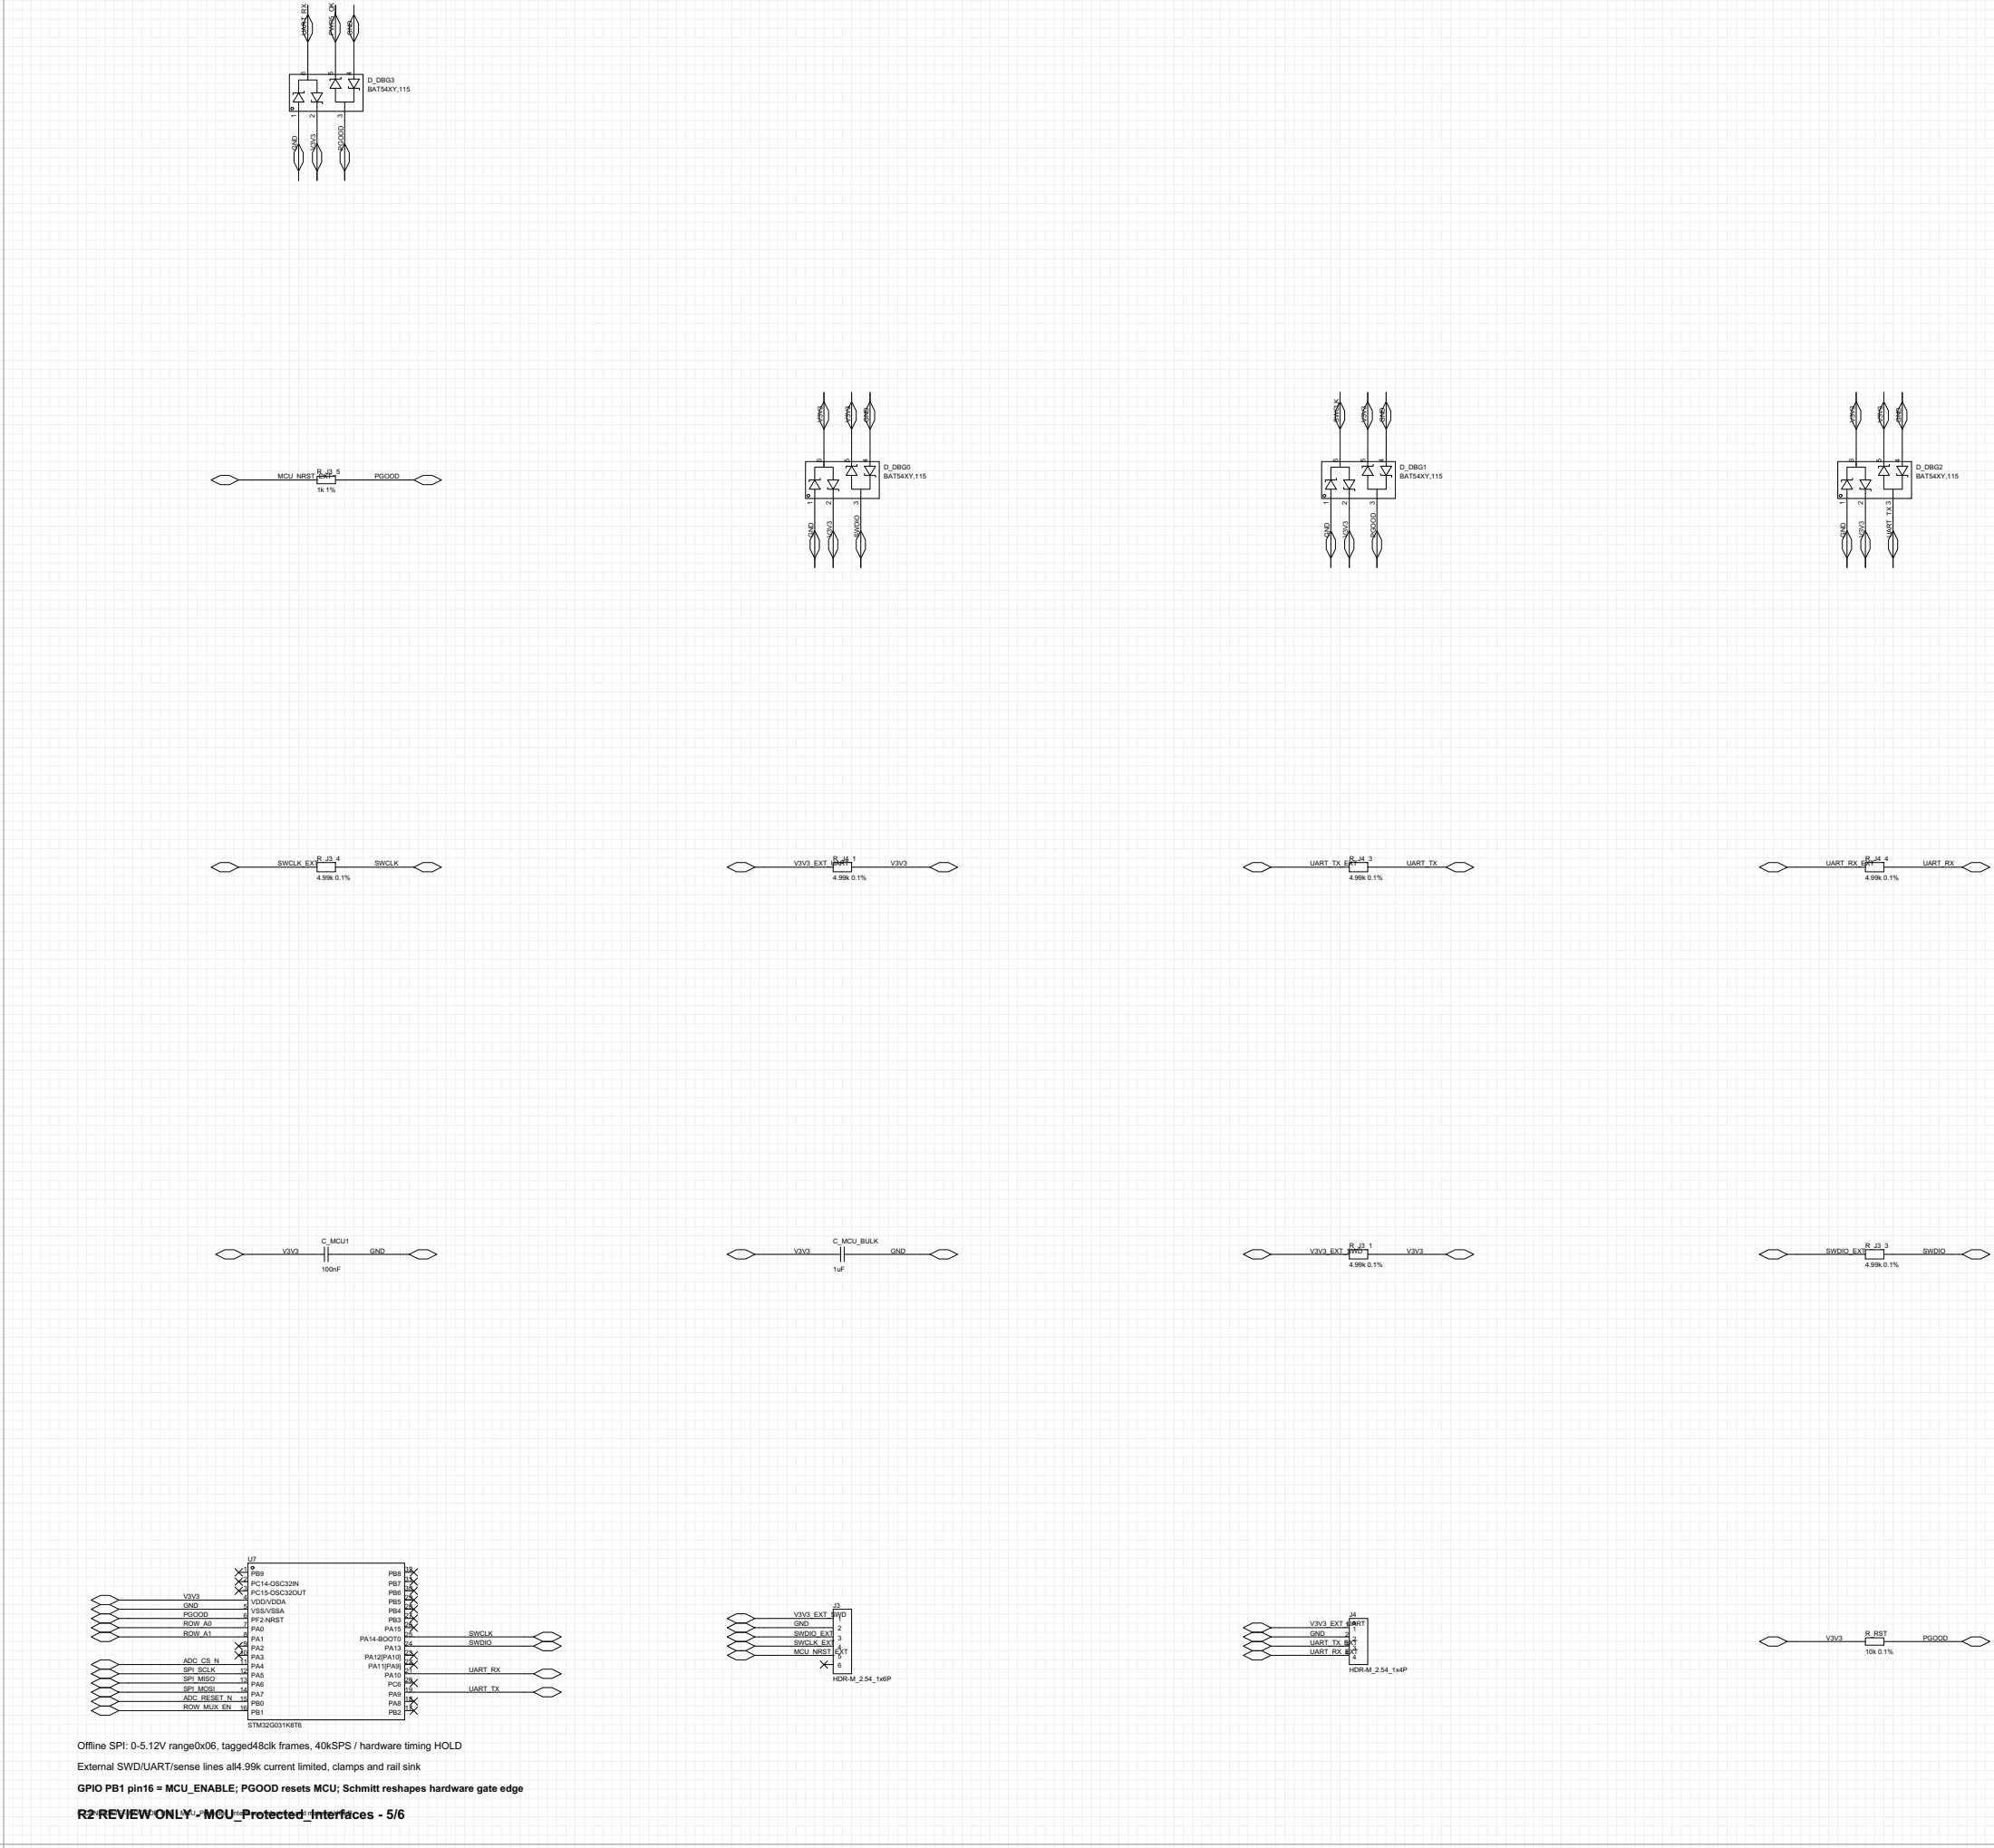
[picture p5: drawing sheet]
<svg xmlns="http://www.w3.org/2000/svg" width="550mm" height="509mm" viewBox="0 0 550 509" stroke-linecap="round" stroke-linejoin="round" font-family="sans-serif">
<g fill="none" stroke="#f0f0eb" stroke-width=".25">
<path d="M0 .2h549.5M0 2.7h549.5M0 5.3h549.5M0 7.8h549.5M0 10.3h549.5M0 12.9h549.5M0 15.4h549.5M0 18h549.5M1 0v509.2M3.6 0v509.2M6.1 0v509.2M8.6 0v509.2"/>
<path d="M11.2 0v509.2M13.7 0v509.2M16.3 0v509.2M18.8 0v509.2M21.3 0v509.2M23.9 0v509.2M26.4 0v509.2M29 0v509.2M31.5 0v509.2M34 0v509.2M36.6 0v509.2M39.1 0v509.2"/>
<path d="M41.7 0v509.2M44.2 0v509.2M46.7 0v509.2M49.3 0v509.2M51.8 0v509.2M54.4 0v509.2M56.9 0v509.2M59.4 0v509.2M62 0v509.2M64.5 0v509.2M67.1 0v509.2M69.6 0v509.2"/>
<path d="M72.1 0v509.2M74.7 0v509.2M77.2 0v509.2M79.8 0v509.2M82.3 0v509.2M84.8 0v509.2M87.4 0v509.2M89.9 0v509.2M92.5 0v509.2M95 0v509.2M97.5 0v509.2M100.1 0v509.2"/>
<path d="M102.6 0v509.2M105.2 0v509.2M107.7 0v509.2M110.2 0v509.2M112.8 0v509.2M115.3 0v509.2M117.9 0v509.2M120.4 0v509.2M122.9 0v509.2M125.5 0v509.2M128 0v509.2M130.6 0v509.2"/>
<path d="M133.1 0v509.2M135.6 0v509.2M138.2 0v509.2M140.7 0v509.2M143.3 0v509.2M145.8 0v509.2M148.3 0v509.2M150.9 0v509.2M153.4 0v509.2M156 0v509.2M158.5 0v509.2M161 0v509.2"/>
<path d="M163.6 0v509.2M166.1 0v509.2M168.7 0v509.2M171.2 0v509.2M173.7 0v509.2M176.3 0v509.2M178.8 0v509.2M181.4 0v509.2M183.9 0v509.2M186.4 0v509.2M189 0v509.2M191.5 0v509.2"/>
<path d="M194.1 0v509.2M196.6 0v509.2M199.1 0v509.2M201.7 0v509.2M204.2 0v509.2M206.8 0v509.2M209.3 0v509.2M211.8 0v509.2M214.4 0v509.2M216.9 0v509.2M219.5 0v509.2M222 0v509.2"/>
<path d="M224.5 0v509.2M227.1 0v509.2M229.6 0v509.2M232.2 0v509.2M234.7 0v509.2M237.2 0v509.2M239.8 0v509.2M242.3 0v509.2M244.9 0v509.2M247.4 0v509.2M249.9 0v509.2M252.5 0v509.2"/>
<path d="M255 0v509.2M257.6 0v509.2M260.1 0v509.2M262.6 0v509.2M265.2 0v509.2M267.7 0v509.2M270.3 0v509.2M272.8 0v509.2M275.3 0v509.2M277.9 0v509.2M280.4 0v509.2M283 0v509.2"/>
<path d="M285.5 0v509.2M288 0v509.2M290.6 0v509.2M293.1 0v509.2M295.7 0v509.2M298.2 0v509.2M300.7 0v509.2M303.3 0v509.2M305.8 0v509.2M308.4 0v509.2M310.9 0v509.2M313.4 0v509.2"/>
<path d="M316 0v509.2M318.5 0v509.2M321.1 0v509.2M323.6 0v509.2M326.1 0v509.2M328.7 0v509.2M331.2 0v509.2M333.8 0v509.2M336.3 0v509.2M338.8 0v509.2M341.4 0v509.2M343.9 0v509.2"/>
<path d="M346.5 0v509.2M349 0v509.2M351.5 0v509.2M354.1 0v509.2M356.6 0v509.2M359.2 0v509.2M361.7 0v509.2M364.2 0v509.2M366.8 0v509.2M369.3 0v509.2M371.9 0v509.2M374.4 0v509.2"/>
<path d="M376.9 0v509.2M379.5 0v509.2M382 0v509.2M384.6 0v509.2M387.1 0v509.2M389.6 0v509.2M392.2 0v509.2M394.7 0v509.2M397.3 0v509.2M399.8 0v509.2M402.3 0v509.2M404.9 0v509.2"/>
<path d="M407.4 0v509.2M410 0v509.2M412.5 0v509.2M415 0v509.2M417.6 0v509.2M420.1 0v509.2M422.7 0v509.2M425.2 0v509.2M427.7 0v509.2M430.3 0v509.2M432.8 0v509.2M435.4 0v509.2"/>
<path d="M437.9 0v509.2M440.4 0v509.2M443 0v509.2M445.5 0v509.2M448.1 0v509.2M450.6 0v509.2M453.1 0v509.2M455.7 0v509.2M458.2 0v509.2M460.8 0v509.2M463.3 0v509.2M465.8 0v509.2"/>
<path d="M468.4 0v509.2M470.9 0v509.2M473.5 0v509.2M476 0v509.2M478.5 0v509.2M481.1 0v509.2M483.6 0v509.2M486.2 0v509.2M488.7 0v509.2M491.2 0v509.2M493.8 0v509.2M496.3 0v509.2"/>
<path d="M498.9 0v509.2M501.4 0v509.2M503.9 0v509.2M506.5 0v509.2M509 0v509.2M511.6 0v509.2M514.1 0v509.2M516.6 0v509.2M519.2 0v509.2M521.7 0v509.2M524.3 0v509.2M526.8 0v509.2"/>
<path d="M529.3 0v509.2M531.9 0v509.2M534.4 0v509.2M537 0v509.2M539.5 0v509.2M542 0v509.2M544.6 0v509.2M547.1 0v509.2M0 20.5h549.5M0 23h549.5M0 25.6h549.5M0 28.1h549.5"/>
<path d="M0 30.7h549.5M0 33.2h549.5M0 35.7h549.5M0 38.3h549.5M0 40.8h549.5M0 43.4h549.5M0 45.9h549.5M0 48.4h549.5M0 51h549.5M0 53.5h549.5M0 56.1h549.5M0 58.6h549.5"/>
<path d="M0 61.1h549.5M0 63.7h549.5M0 66.2h549.5M0 68.8h549.5M0 71.3h549.5M0 73.8h549.5M0 76.4h549.5M0 78.9h549.5M0 81.5h549.5M0 84h549.5M0 86.5h549.5M0 89.1h549.5"/>
<path d="M0 91.6h549.5M0 94.2h549.5M0 96.7h549.5M0 99.2h549.5M0 101.8h549.5M0 104.3h549.5M0 106.9h549.5M0 109.4h549.5M0 111.9h549.5M0 114.5h549.5M0 117h549.5M0 119.6h549.5"/>
<path d="M0 122.1h549.5M0 124.6h549.5M0 127.2h549.5M0 129.7h549.5M0 132.3h549.5M0 134.8h549.5M0 137.3h549.5M0 139.9h549.5M0 142.4h549.5M0 145h549.5M0 147.5h549.5M0 150h549.5"/>
<path d="M0 152.6h549.5M0 155.1h549.5M0 157.7h549.5M0 160.2h549.5M0 162.7h549.5M0 165.3h549.5M0 167.8h549.5M0 170.4h549.5M0 172.9h549.5M0 175.4h549.5M0 178h549.5M0 180.5h549.5"/>
<path d="M0 183.1h549.5M0 185.6h549.5M0 188.1h549.5M0 190.7h549.5M0 193.2h549.5M0 195.8h549.5M0 198.3h549.5M0 200.8h549.5M0 203.4h549.5M0 205.9h549.5M0 208.5h549.5M0 211h549.5"/>
<path d="M0 213.5h549.5M0 216.1h549.5M0 218.6h549.5M0 221.2h549.5M0 223.7h549.5M0 226.2h549.5M0 228.8h549.5M0 231.3h549.5M0 233.9h549.5M0 236.4h549.5M0 238.9h549.5M0 241.5h549.5"/>
<path d="M0 244h549.5M0 246.6h549.5M0 249.1h549.5M0 251.6h549.5M0 254.2h549.5M0 256.7h549.5M0 259.3h549.5M0 261.8h549.5M0 264.3h549.5M0 266.9h549.5M0 269.4h549.5M0 272h549.5"/>
<path d="M0 274.5h549.5M0 277h549.5M0 279.6h549.5M0 282.1h549.5M0 284.7h549.5M0 287.2h549.5M0 289.7h549.5M0 292.3h549.5M0 294.8h549.5M0 297.4h549.5M0 299.9h549.5M0 302.4h549.5"/>
<path d="M0 305h549.5M0 307.5h549.5M0 310.1h549.5M0 312.6h549.5M0 315.1h549.5M0 317.7h549.5M0 320.2h549.5M0 322.8h549.5M0 325.3h549.5M0 327.8h549.5M0 330.4h549.5M0 332.9h549.5"/>
<path d="M0 335.5h549.5M0 338h549.5M0 340.5h549.5M0 343.1h549.5M0 345.6h549.5M0 348.2h549.5M0 350.7h549.5M0 353.2h549.5M0 355.8h549.5M0 358.3h549.5M0 360.9h549.5M0 363.4h549.5"/>
<path d="M0 365.9h549.5M0 368.5h549.5M0 371h549.5M0 373.6h549.5M0 376.1h549.5M0 378.6h549.5M0 381.2h549.5M0 383.7h549.5M0 386.3h549.5M0 388.8h549.5M0 391.3h549.5M0 393.9h549.5"/>
<path d="M0 396.4h549.5M0 399h549.5M0 401.5h549.5M0 404h549.5M0 406.6h549.5M0 409.1h549.5M0 411.7h549.5M0 414.2h549.5M0 416.7h549.5M0 419.3h549.5M0 421.8h549.5M0 424.4h549.5"/>
<path d="M0 426.9h549.5M0 429.4h549.5M0 432h549.5M0 434.5h549.5M0 437.1h549.5M0 439.6h549.5M0 442.1h549.5M0 444.7h549.5M0 447.2h549.5M0 449.8h549.5M0 452.3h549.5M0 454.8h549.5"/>
<path d="M0 457.4h549.5M0 459.9h549.5M0 462.5h549.5M0 465h549.5M0 467.5h549.5M0 470.1h549.5M0 472.6h549.5M0 475.2h549.5M0 477.7h549.5M0 480.2h549.5M0 482.8h549.5M0 485.3h549.5"/>
<path d="M0 487.9h549.5M0 490.4h549.5M0 492.9h549.5M0 495.5h549.5M0 498h549.5M0 500.6h549.5M0 503.1h549.5M0 505.6h549.5M0 508.2h549.5"/>
</g>
<path d="M1 0v509.2M0 508.2h549.5" fill="none" stroke="#999" stroke-width=".25"/>
<g fill="none" stroke="#000" stroke-width=".25">
<path d="M84.8 4l1.3 2.5v2.6l-1.3 2.5-1.2-2.5v-2.6zM84.8 1.5v20.5M92.5 4l1.2 2.5v2.6l-1.2 2.5-1.3-2.5v-2.6zM92.5 1.5v20.3M97.5 4l1.3 2.5v2.6l-1.3 2.5-1.2-2.5v-2.6zM97.5 1.5v20.3M79.8 20.5h20.3v10.2h-20.3zM82.3 25.6l1.5 2.5h-3zM82.3 25.6v-3.6h5.1v3.6M82.3 39.6l1.3 2.5v2.5l-1.3 2.6-1.3-2.6v-2.5zM82.3 28.1v21.6M83.8 25.1v.5h-3v.5"/>
<path d="M85.9 25.6h3l-1.5 2.5zM85.9 27.6v.5h3v.5M87.4 39.6l1.2 2.5v2.5l-1.2 2.6-1.3-2.6v-2.5zM87.4 28.1v21.6M92.5 21.8l1.5 2.5h-3.1zM92.5 24.3v3.8h5v-3.8M94 21.3v.5h-3.1v.5M95 39.6l1.3 2.5v2.5l-1.3 2.6-1.3-2.6v-2.5zM95 28.1v21.6M96 21.8h3.1l-1.6 2.5zM96 23.8v.5h3.1v.5M227.1 110.7l1.2 2.5v2.6l-1.2 2.5-1.3-2.5v-2.6z"/>
<path d="M227.1 108.1v20.6M234.7 110.7l1.3 2.5v2.6l-1.3 2.5-1.3-2.5v-2.6zM234.7 108.1v20.4M239.8 110.7l1.2 2.5v2.6l-1.2 2.5-1.3-2.5v-2.6zM239.8 108.1v20.4M369.3 110.7l1.3 2.5v2.6l-1.3 2.5-1.3-2.5v-2.6zM369.3 108.1v20.6M376.9 110.7l1.3 2.5v2.6l-1.3 2.5-1.2-2.5v-2.6zM376.9 108.1v20.4M382 110.7l1.3 2.5v2.6l-1.3 2.5-1.3-2.5v-2.6zM382 108.1v20.4M511.6 110.7l1.2 2.5v2.6l-1.2 2.5-1.3-2.5v-2.6z"/>
<path d="M511.6 108.1v20.6M519.2 110.7l1.2 2.5v2.6l-1.2 2.5-1.3-2.5v-2.6zM519.2 108.1v20.4M524.3 110.7l1.2 2.5v2.6l-1.2 2.5-1.3-2.5v-2.6zM524.3 108.1v20.4M58.2 132.3l2.5-1.3h2.5l2.6 1.3-2.6 1.2h-2.5zM65.8 132.3h21.6M87.4 131.3h5.1v2h-5.1zM92.5 132.3h21.5M114 132.3l2.6-1.3h2.5l2.6 1.3-2.6 1.2h-2.5zM222 127.2h20.3v10.1h-20.3zM224.5 132.3l1.6 2.5h-3.1z"/>
<path d="M224.5 132.3v-3.6h5.1v3.6M224.5 134.8v21.6M226.1 131.8v.5h-3.1v.5M228.1 132.3h3l-1.5 2.5zM228.1 134.3v.5h3v.5M229.6 134.8v21.6M234.7 128.5l1.5 2.5h-3zM234.7 131v3.8h5.1v-3.8M236.2 127.9v.6h-3v.5M237.2 134.8v21.6M238.3 128.5h3l-1.5 2.5zM238.3 130.5v.5h3v.5"/>
<path d="M364.2 127.2h20.4v10.1h-20.4zM366.8 132.3l1.5 2.5h-3zM366.8 132.3v-3.6h5.1v3.6M366.8 134.8v21.6M368.3 131.8v.5h-3v.5M370.3 132.3h3.1l-1.5 2.5zM370.3 134.3v.5h3.1v.5M371.9 134.8v21.6M376.9 128.5l1.6 2.5h-3.1zM376.9 131v3.8h5.1v-3.8M378.5 127.9v.6h-3.1v.5M379.5 134.8v21.6"/>
<path d="M380.5 128.5h3l-1.5 2.5zM380.5 130.5v.5h3v.5M506.5 127.2h20.3v10.1h-20.3zM509 132.3l1.5 2.5h-3zM509 132.3v-3.6h5.1v3.6M509 134.8v21.6M510.5 131.8v.5h-3v.5M512.6 132.3h3l-1.5 2.5zM512.6 134.3v.5h3v.5M514.1 134.8v21.6M519.2 128.5l1.5 2.5h-3zM519.2 131v3.8h5.1v-3.8"/>
<path d="M520.7 127.9v.6h-3v.5M521.7 134.8v21.6M522.7 128.5h3.1l-1.5 2.5zM522.7 130.5v.5h3.1v.5M224.5 146.2l1.3 2.6v2.5l-1.3 2.6-1.2-2.6v-2.5zM229.6 146.2l1.3 2.6v2.5l-1.3 2.6-1.3-2.6v-2.5zM237.2 146.2l1.3 2.6v2.5l-1.3 2.6-1.2-2.6v-2.5zM366.8 146.2l1.2 2.6v2.5l-1.2 2.6-1.3-2.6v-2.5zM371.9 146.2l1.2 2.6v2.5l-1.2 2.6-1.3-2.6v-2.5zM379.5 146.2l1.2 2.6v2.5l-1.2 2.6-1.3-2.6v-2.5zM509 146.2l1.3 2.6v2.5l-1.3 2.6-1.3-2.6v-2.5zM514.1 146.2l1.3 2.6v2.5l-1.3 2.6-1.3-2.6v-2.5z"/>
<path d="M521.7 146.2l1.3 2.6v2.5l-1.3 2.6-1.3-2.6v-2.5zM58.2 238.9l2.5-1.2h2.5l2.6 1.2-2.6 1.3h-2.5zM65.8 238.9h21.6M87.4 237.7h5.1v2.5h-5.1zM92.5 238.9h21.5M114 238.9l2.6-1.2h2.5l2.6 1.2-2.6 1.3h-2.5zM200.4 238.9l2.5-1.2h2.6l2.5 1.2-2.5 1.3h-2.6zM208 238.9h21.6M229.6 237.7h5.1v2.5h-5.1zM234.7 238.9h21.6M256.3 238.9l2.5-1.2h2.6l2.5 1.2-2.5 1.3h-2.6zM342.6 238.9l2.6-1.2h2.5l2.6 1.2-2.6 1.3h-2.5z"/>
<path d="M350.3 238.9h21.6M371.9 237.7h5v2.5h-5zM376.9 238.9h21.6M398.5 238.9l2.6-1.2h2.5l2.5 1.2-2.5 1.3h-2.5zM484.9 238.9l2.5-1.2h2.6l2.5 1.2-2.5 1.3h-2.6zM492.5 238.9h21.6M514.1 237.7h5.1v2.5h-5.1zM519.2 238.9h21.6M540.8 238.9l2.5-1.2h2.5l2.6 1.2-2.6 1.3h-2.5zM59.4 345.6l2.6-1.2h2.5l2.6 1.2-2.6 1.3h-2.5zM67.1 345.6h22.3M89.4 343.6v4.1"/>
<path d="M90.4 343.6v4.1M90.4 345.6h22.4M112.8 345.6l2.5-1.2h2.6l2.5 1.2-2.5 1.3h-2.6zM200.4 345.6l2.5-1.2h2.6l2.5 1.2-2.5 1.3h-2.6zM208 345.6h23.6M231.6 343.6v4.1M232.7 345.6h23.6M232.7 343.6v4.1M256.3 345.6l2.5-1.2h2.6l2.5 1.2-2.5 1.3h-2.6zM342.6 345.6l2.6-1.2h2.5l2.6 1.2-2.6 1.3h-2.5zM350.3 345.6h21.6M371.9 344.4h5v2.5h-5z"/>
<path d="M376.9 345.6h21.6M398.5 345.6l2.6-1.2h2.5l2.5 1.2-2.5 1.3h-2.5zM484.9 345.6l2.5-1.2h2.6l2.5 1.2-2.5 1.3h-2.6zM492.5 345.6h21.6M514.1 344.4h5.1v2.5h-5.1zM519.2 345.6h21.6M540.8 345.6l2.5-1.2h2.5l2.6 1.2-2.6 1.3h-2.5zM64.8 432.2l2 2.1M64.8 434.8l2 2M64.8 437.3l2 2.1M65.8 433.3h2.5M65.8 435.8h2.5"/>
<path d="M65.8 438.3h2.5M66.8 432.2l-2 2.1M66.8 434.8l-2 2M66.8 437.3l-2 2.1M68.3 430.7h43.2v43.2h-43.2zM111.5 433.3h2.5M111.5 435.8h2.5M111.5 438.3h2.5M113 439.9l2.1 2M113 437.3l2.1 2.1M113 434.8l2.1 2M113 432.2l2.1 2.1"/>
<path d="M115.1 439.9l-2.1 2M115.1 437.3l-2.1 2.1M115.1 434.8l-2.1 2M115.1 432.2l-2.1 2.1M25.1 440.9l2.6-1.3h2.5l2.6 1.3-2.6 1.2h-2.5zM25.1 443.4l2.6-1.3h2.5l2.6 1.3-2.6 1.3h-2.5zM25.1 446l2.6-1.3h2.5l2.6 1.3-2.6 1.2h-2.5zM25.1 448.5l2.6-1.3h2.5l2.6 1.3-2.6 1.3h-2.5zM25.1 451l2.6-1.2h2.5l2.6 1.2-2.6 1.3h-2.5zM25.1 458.7l2.6-1.3h2.5l2.6 1.3-2.6 1.2h-2.5zM32.8 440.9h35.5M32.8 443.4h35.5"/>
<path d="M32.8 446h35.5M32.8 448.5h35.5M32.8 451h35.5M32.8 458.7h35.5M64.8 452.6l2 2M64.8 455.1l2 2M65.8 453.6h2.5M65.8 456.1h2.5M66.8 452.6l-2 2M66.8 455.1l-2 2M111.5 440.9h2.5M111.5 443.4h2.5"/>
<path d="M111.5 446h2.5M111.5 448.5h2.5M111.5 451h35.6M111.5 453.6h35.6M111.5 456.1h2.5M111.5 458.7h2.5M113 457.6l2.1 2.1M113 455.1l2.1 2M113 447.5l2.1 2M113 444.9l2.1 2.1M113 442.4l2.1 2M115.1 457.6l-2.1 2.1"/>
<path d="M115.1 455.1l-2.1 2M115.1 447.5l-2.1 2M115.1 444.9l-2.1 2.1M115.1 442.4l-2.1 2M147.1 453.6l2.5-1.3h2.5l2.6 1.3-2.6 1.2h-2.5zM147.1 451l2.5-1.2h2.5l2.6 1.2-2.6 1.3h-2.5zM200.4 446l2.5-1.3h2.6l2.5 1.3-2.5 1.2h-2.6zM200.4 448.5l2.5-1.3h2.6l2.5 1.3-2.5 1.3h-2.6zM200.4 451l2.5-1.2h2.6l2.5 1.2-2.5 1.3h-2.6zM200.4 453.6l2.5-1.3h2.6l2.5 1.3-2.5 1.2h-2.6zM200.4 456.1l2.5-1.3h2.6l2.5 1.3-2.5 1.3h-2.6zM208 446h21.6"/>
<path d="M208 448.5h21.6M208 451h21.6M208 453.6h21.6M208 456.1h21.6M226.1 457.6l2 2.1M227.1 458.7h2.5M228.1 457.6l-2 2.1M229.6 443.4h5.1v17.8h-5.1zM342.6 448.5l2.6-1.3h2.5l2.6 1.3-2.6 1.3h-2.5zM342.6 451l2.6-1.2h2.5l2.6 1.2-2.6 1.3h-2.5zM342.6 453.6l2.6-1.3h2.5l2.6 1.3-2.6 1.2h-2.5zM342.6 456.1l2.6-1.3h2.5l2.6 1.3-2.6 1.3h-2.5z"/>
<path d="M350.3 448.5h21.6M350.3 451h21.6M350.3 453.6h21.6M350.3 456.1h21.6M371.9 446h5v12.7h-5zM484.9 452.3l2.5-1.3h2.6l2.5 1.3-2.5 1.3h-2.6zM492.5 452.3h21.6M514.1 451.3h5.1v2h-5.1zM519.2 452.3h21.6M540.8 452.3l2.5-1.3h2.5l2.6 1.3-2.6 1.3h-2.5zM25.1 461.2l2.6-1.3h2.5l2.6 1.3-2.6 1.3h-2.5zM25.1 463.7l2.6-1.2h2.5l2.6 1.2-2.6 1.3h-2.5z"/>
<path d="M25.1 466.3l2.6-1.3h2.5l2.6 1.3-2.6 1.2h-2.5zM25.1 468.8l2.6-1.3h2.5l2.6 1.3-2.6 1.3h-2.5zM25.1 471.4l2.6-1.3h2.5l2.6 1.3-2.6 1.2h-2.5zM32.8 461.2h35.5M32.8 463.7h35.5M32.8 466.3h35.5M32.8 468.8h35.5M32.8 471.4h35.5M111.5 461.2h35.6M111.5 463.7h2.5M111.5 466.3h35.6M111.5 468.8h2.5"/>
<path d="M111.5 471.4h2.5M113 470.3l2.1 2.1M113 467.8l2.1 2M113 462.7l2.1 2.1M115.1 470.3l-2.1 2.1M115.1 467.8l-2.1 2M115.1 462.7l-2.1 2.1M147.1 466.3l2.5-1.3h2.5l2.6 1.3-2.6 1.2h-2.5zM147.1 461.2l2.5-1.3h2.5l2.6 1.3-2.6 1.3h-2.5z"/>
<circle cx="80.5" cy="29.9" r=".38"/>
<circle cx="222.8" cy="136.6" r=".38"/>
<circle cx="365" cy="136.6" r=".38"/>
<circle cx="507.2" cy="136.6" r=".38"/>
<circle cx="69.6" cy="432" r=".38"/>
<circle cx="373.1" cy="447.2" r=".38"/>
</g>
<text font-size="3.7" x="21.3" y="501.1">R2 REVIEW ONLY - MCU_Protected_Interfaces - 5/6</text>
<g font-size="2.8">
<text x="21.3" y="482">Offline SPI: 0-5.12V range0x06, tagged48clk frames, 40kSPS / hardware timing HOLD</text>
<text x="21.3" y="487.8">External SWD/UART/sense lines all4.99k current limited, clamps and rail sink</text>
<text x="21.3" y="493.7">GPIO PB1 pin16 = MCU_ENABLE; PGOOD resets MCU; Schmitt reshapes hardware gate edge</text>
</g>
<g font-size="1.8">
<text x="84.5" y="9.7" transform="rotate(-90 84.5 9.7)">UART_RX</text>
<text x="92.1" y="9.7" transform="rotate(-90 92.1 9.7)">PWR5_OK</text>
<text x="97.2" y="9.7" transform="rotate(-90 97.2 9.7)">GND</text>
<text x="84.2" y="20.7" transform="rotate(-90 84.2 20.7)">6</text>
<text x="91.8" y="20.7" transform="rotate(-90 91.8 20.7)">5</text>
<text x="96.9" y="20.7" transform="rotate(-90 96.9 20.7)">4</text>
<text x="101.3" y="22.7">D_DBG3</text>
<text x="101.3" y="25.2">BAT54XY,115</text>
<text x="81.7" y="32.4" transform="rotate(-90 81.7 32.4)">1</text>
<text x="86.8" y="32.4" transform="rotate(-90 86.8 32.4)">2</text>
<text x="94.4" y="32.4" transform="rotate(-90 94.4 32.4)">3</text>
<text x="81.9" y="41.5" transform="rotate(-90 81.9 41.5)">GND</text>
<text x="87" y="41.5" transform="rotate(-90 87 41.5)">V3V3</text>
<text x="94.6" y="41.5" transform="rotate(-90 94.6 41.5)">PGOOD</text>
<text x="226.7" y="116.4" transform="rotate(-90 226.7 116.4)">V3V3</text>
<text x="234.3" y="116.4" transform="rotate(-90 234.3 116.4)">V3V3</text>
<text x="239.4" y="116.4" transform="rotate(-90 239.4 116.4)">GND</text>
<text x="368.9" y="116.4" transform="rotate(-90 368.9 116.4)">SWCLK</text>
<text x="376.6" y="116.4" transform="rotate(-90 376.6 116.4)">V3V3</text>
<text x="381.6" y="116.4" transform="rotate(-90 381.6 116.4)">GND</text>
<text x="511.2" y="116.4" transform="rotate(-90 511.2 116.4)">V3V3</text>
<text x="518.8" y="116.4" transform="rotate(-90 518.8 116.4)">V3V3</text>
<text x="523.9" y="116.4" transform="rotate(-90 523.9 116.4)">GND</text>
<text x="76.6" y="131.9">MCU_NRST_EXT</text>
<text x="87.4" y="130.6">R_J3_5</text>
<text x="103.3" y="131.9">PGOOD</text>
<text x="226.5" y="127.4" transform="rotate(-90 226.5 127.4)">6</text>
<text x="234.1" y="127.4" transform="rotate(-90 234.1 127.4)">5</text>
<text x="239.2" y="127.4" transform="rotate(-90 239.2 127.4)">4</text>
<text x="243.6" y="129.4">D_DBG0</text>
<text x="243.6" y="131.9">BAT54XY,115</text>
<text x="368.7" y="127.4" transform="rotate(-90 368.7 127.4)">6</text>
<text x="376.3" y="127.4" transform="rotate(-90 376.3 127.4)">5</text>
<text x="381.4" y="127.4" transform="rotate(-90 381.4 127.4)">4</text>
<text x="385.8" y="129.4">D_DBG1</text>
<text x="385.8" y="131.9">BAT54XY,115</text>
<text x="510.9" y="127.4" transform="rotate(-90 510.9 127.4)">6</text>
<text x="518.6" y="127.4" transform="rotate(-90 518.6 127.4)">5</text>
<text x="523.6" y="127.4" transform="rotate(-90 523.6 127.4)">4</text>
<text x="528.1" y="129.4">D_DBG2</text>
<text x="528.1" y="131.9">BAT54XY,115</text>
<text x="87.4" y="135.7">1k 1%</text>
<text x="223.9" y="139.1" transform="rotate(-90 223.9 139.1)">1</text>
<text x="229" y="139.1" transform="rotate(-90 229 139.1)">2</text>
<text x="236.6" y="139.1" transform="rotate(-90 236.6 139.1)">3</text>
<text x="366.2" y="139.1" transform="rotate(-90 366.2 139.1)">1</text>
<text x="371.2" y="139.1" transform="rotate(-90 371.2 139.1)">2</text>
<text x="378.9" y="139.1" transform="rotate(-90 378.9 139.1)">3</text>
<text x="508.4" y="139.1" transform="rotate(-90 508.4 139.1)">1</text>
<text x="513.5" y="139.1" transform="rotate(-90 513.5 139.1)">2</text>
<text x="521.1" y="139.1" transform="rotate(-90 521.1 139.1)">3</text>
<text x="224.2" y="148.1" transform="rotate(-90 224.2 148.1)">GND</text>
<text x="229.2" y="148.1" transform="rotate(-90 229.2 148.1)">V3V3</text>
<text x="236.9" y="148.1" transform="rotate(-90 236.9 148.1)">SWDIO</text>
<text x="366.4" y="148.1" transform="rotate(-90 366.4 148.1)">GND</text>
<text x="371.5" y="148.1" transform="rotate(-90 371.5 148.1)">V3V3</text>
<text x="379.1" y="148.1" transform="rotate(-90 379.1 148.1)">PGOOD</text>
<text x="508.6" y="148.1" transform="rotate(-90 508.6 148.1)">GND</text>
<text x="513.7" y="148.1" transform="rotate(-90 513.7 148.1)">V3V3</text>
<text x="521.3" y="148.1" transform="rotate(-90 521.3 148.1)">UART_TX</text>
<text x="76.6" y="238.6">SWCLK_EXT</text>
<text x="87.4" y="237.3">R_J3_4</text>
<text x="103.3" y="238.6">SWCLK</text>
<text x="218.8" y="238.6">V3V3_EXT_UART</text>
<text x="229.6" y="237.3">R_J4_1</text>
<text x="245.5" y="238.6">V3V3</text>
<text x="361.1" y="238.6">UART_TX_EXT</text>
<text x="371.9" y="237.3">R_J4_3</text>
<text x="387.7" y="238.6">UART_TX</text>
<text x="503.3" y="238.6">UART_RX_EXT</text>
<text x="514.1" y="237.3">R_J4_4</text>
<text x="530" y="238.6">UART_RX</text>
<text x="87.4" y="242.4">4.99k 0.1%</text>
<text x="229.6" y="242.4">4.99k 0.1%</text>
<text x="371.9" y="242.4">4.99k 0.1%</text>
<text x="514.1" y="242.4">4.99k 0.1%</text>
<text x="77.9" y="345.3">V3V3</text>
<text x="88.6" y="342.7">C_MCU1</text>
<text x="102" y="345.3">GND</text>
<text x="218.8" y="345.3">V3V3</text>
<text x="229.6" y="342.7">C_MCU_BULK</text>
<text x="245.5" y="345.3">GND</text>
<text x="361.1" y="345.3">V3V3_EXT_SWD</text>
<text x="371.9" y="344">R_J3_1</text>
<text x="387.7" y="345.3">V3V3</text>
<text x="503.3" y="345.3">SWDIO_EXT</text>
<text x="514.1" y="344">R_J3_3</text>
<text x="530" y="345.3">SWDIO</text>
<text x="88.6" y="350.3">100nF</text>
<text x="229.6" y="350.3">1uF</text>
<text x="371.9" y="349.1">4.99k 0.1%</text>
<text x="514.1" y="349.1">4.99k 0.1%</text>
<text x="68.3" y="430.3">U7</text>
<text x="67.2" y="433.1">1</text>
<text x="67.2" y="435.7">2</text>
<text x="69.3" y="434.4">PB9</text>
<text x="69.3" y="436.9">PC14-OSC32IN</text>
<text x="107.1" y="436.9">PB7</text>
<text x="107.1" y="434.4">PB8</text>
<text x="111.6" y="435.7">31</text>
<text x="111.6" y="433.1">32</text>
<text x="50.5" y="440.5">V3V3</text>
<text x="50.5" y="443">GND</text>
<text x="67.2" y="438.2">3</text>
<text x="67.2" y="440.7">4</text>
<text x="67.2" y="443.3">5</text>
<text x="69.3" y="439.5">PC15-OSC32OUT</text>
<text x="69.3" y="442">VDD/VDDA</text>
<text x="107.1" y="442">PB5</text>
<text x="107.1" y="439.5">PB6</text>
<text x="111.6" y="443.3">28</text>
<text x="111.6" y="440.7">29</text>
<text x="111.6" y="438.2">30</text>
<text x="229.6" y="443">J3</text>
<text x="50.5" y="445.6">PGOOD</text>
<text x="50.5" y="448.1">ROW_A0</text>
<text x="67.2" y="445.8">6</text>
<text x="67.2" y="448.4">7</text>
<text x="69.3" y="444.5">VSS/VSSA</text>
<text x="69.3" y="447.1">PF2-NRST</text>
<text x="69.3" y="449.6">PA0</text>
<text x="106" y="449.6">PA15</text>
<text x="107.1" y="447.1">PB3</text>
<text x="107.1" y="444.5">PB4</text>
<text x="111.6" y="448.4">26</text>
<text x="111.6" y="445.8">27</text>
<text x="218.8" y="445.6">V3V3_EXT_SWD</text>
<text x="218.8" y="448.1">GND</text>
<text x="230.9" y="446.8">1</text>
<text x="230.9" y="449.4">2</text>
<text x="361.1" y="448.1">V3V3_EXT_UART</text>
<text x="370.7" y="448.4">1</text>
<text x="371.9" y="445.6">J4</text>
<text x="372.8" y="449.6">1</text>
<text x="50.5" y="450.7">ROW_A1</text>
<text x="66.1" y="456">10</text>
<text x="67.2" y="450.9">8</text>
<text x="67.2" y="453.4">9</text>
<text x="69.3" y="452.2">PA1</text>
<text x="69.3" y="454.7">PA2</text>
<text x="99.2" y="452.2">PA14-BOOT0</text>
<text x="106" y="454.7">PA13</text>
<text x="111.6" y="456">23</text>
<text x="111.6" y="453.4">24</text>
<text x="111.6" y="450.9">25</text>
<text x="129.3" y="453.2">SWDIO</text>
<text x="129.3" y="450.7">SWCLK</text>
<text x="218.8" y="450.7">SWDIO_EXT</text>
<text x="218.8" y="453.2">SWCLK_EXT</text>
<text x="218.8" y="455.7">MCU_NRST_EXT</text>
<text x="230.9" y="451.9">3</text>
<text x="230.9" y="454.5">4</text>
<text x="361.1" y="450.7">GND</text>
<text x="361.1" y="453.2">UART_TX_EXT</text>
<text x="361.1" y="455.7">UART_RX_EXT</text>
<text x="370.7" y="450.9">2</text>
<text x="370.7" y="453.4">3</text>
<text x="370.7" y="456">4</text>
<text x="372.8" y="452.2">2</text>
<text x="372.8" y="454.7">3</text>
<text x="503.3" y="451.9">V3V3</text>
<text x="514.1" y="450.7">R_RST</text>
<text x="514.1" y="455.7">10k 0.1%</text>
<text x="530" y="451.9">PGOOD</text>
<text x="50.5" y="458.3">ADC_CS_N</text>
<text x="50.5" y="460.8">SPI_SCLK</text>
<text x="66.1" y="458.5">11</text>
<text x="66.1" y="461.1">12</text>
<text x="69.3" y="457.2">PA3</text>
<text x="69.3" y="459.8">PA4</text>
<text x="100.5" y="457.2">PA12[PA10]</text>
<text x="101.5" y="459.8">PA11[PA9]</text>
<text x="111.6" y="461.1">21</text>
<text x="111.6" y="458.5">22</text>
<text x="129.3" y="460.8">UART_RX</text>
<text x="230.9" y="457">5</text>
<text x="230.9" y="459.5">6</text>
<text x="371.9" y="460.8">HDR-M_2.54_1x4P</text>
<text x="372.8" y="457.2">4</text>
<text x="50.5" y="463.4">SPI_MISO</text>
<text x="50.5" y="465.9">SPI_MOSI</text>
<text x="66.1" y="463.6">13</text>
<text x="66.1" y="466.1">14</text>
<text x="69.3" y="462.3">PA5</text>
<text x="69.3" y="464.9">PA6</text>
<text x="69.3" y="467.4">PA7</text>
<text x="106" y="462.3">PA10</text>
<text x="107" y="464.9">PC6</text>
<text x="107.1" y="467.4">PA9</text>
<text x="111.6" y="466.1">19</text>
<text x="111.6" y="463.6">20</text>
<text x="129.3" y="465.9">UART_TX</text>
<text x="229.6" y="463.4">HDR-M_2.54_1x6P</text>
<text x="50.5" y="468.4">ADC_RESET_N</text>
<text x="50.5" y="471">ROW_MUX_EN</text>
<text x="66.1" y="468.7">15</text>
<text x="66.1" y="471.2">16</text>
<text x="69.3" y="469.9">PB0</text>
<text x="69.3" y="472.5">PB1</text>
<text x="107.1" y="472.5">PB2</text>
<text x="107.1" y="469.9">PA8</text>
<text x="111.6" y="471.2">17</text>
<text x="111.6" y="468.7">18</text>
<text x="68.3" y="476.1">STM32G031K8T6</text>
<text x="21.3" y="500.2">C CANDIDATE - NOT FOR USE - MCU_Protected_Interfaces / electrical and material HOLD</text>
</g>
</svg>
